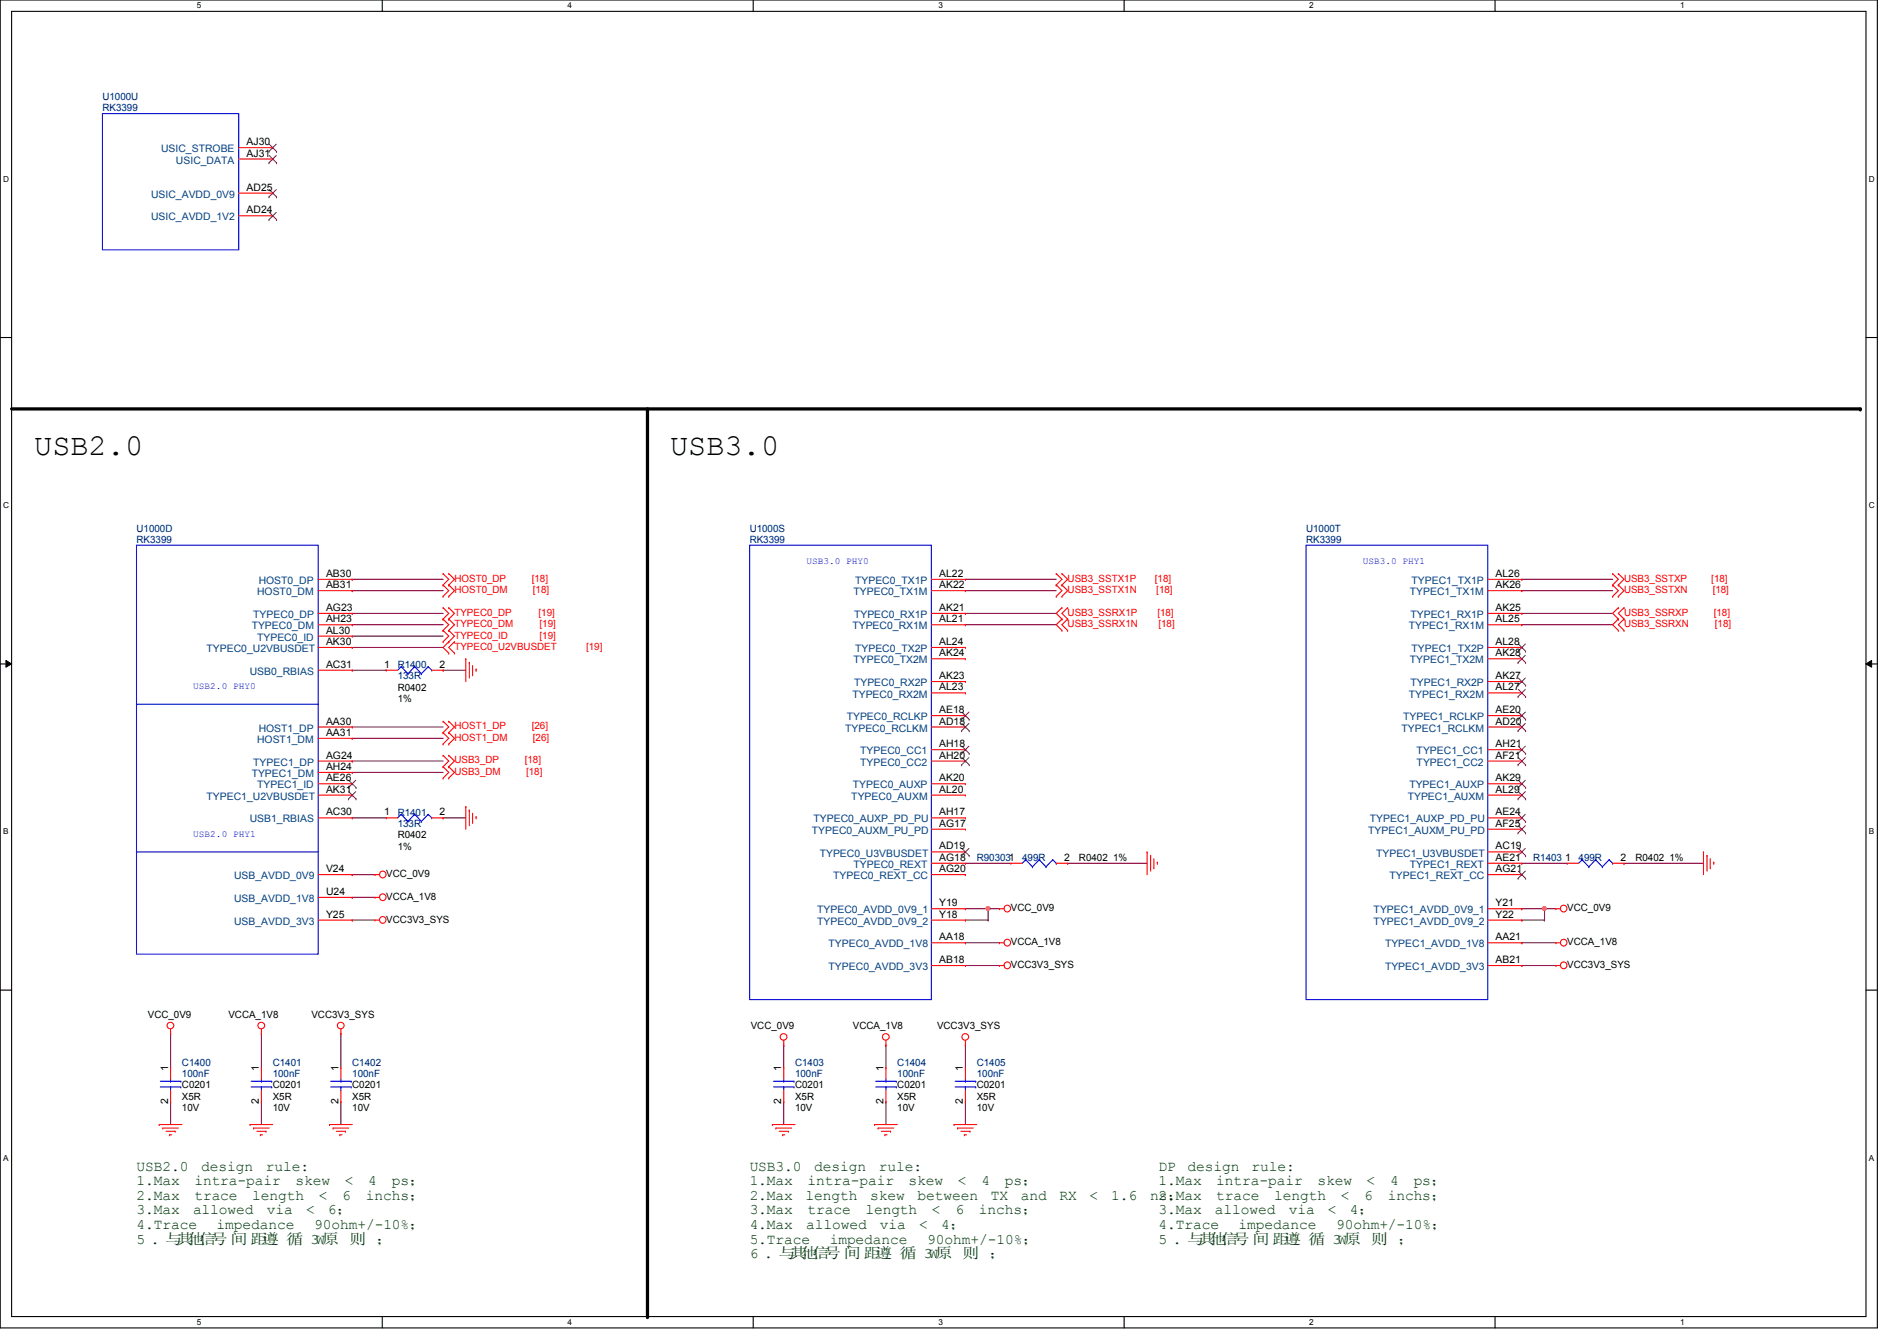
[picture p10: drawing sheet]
<svg xmlns="http://www.w3.org/2000/svg" width="297mm" height="210mm" viewBox="0 0 297 210" stroke-linecap="round" stroke-linejoin="round" font-family="sans-serif">
<path d="M0 0h294v207.9h-294zM1.8 1.8h290.4v204.3h-290.4z" fill="none" stroke="#000" stroke-width=".17"/>
<g fill="#fff">
<path d="M30.8 .2h.7v1.4h-.7z"/>
<path d="M30.8 206.2h.7v1.4h-.7z"/>
</g>
<path d="M59.9 0v1.8M59.9 206.1v1.8" fill="none" stroke="#000" stroke-width=".17"/>
<g fill="#fff">
<path d="M88.9 .2h.6v1.4h-.6z"/>
<path d="M88.9 206.2h.6v1.4h-.6z"/>
</g>
<path d="M117.9 0v1.8M117.9 206.1v1.8" fill="none" stroke="#000" stroke-width=".17"/>
<g fill="#fff">
<path d="M146.9 .2h.7v1.4h-.7z"/>
<path d="M146.9 206.2h.7v1.4h-.7z"/>
</g>
<path d="M176 0v1.8M176 206.1v1.8" fill="none" stroke="#000" stroke-width=".17"/>
<g fill="#fff">
<path d="M205 .2h.7v1.4h-.7z"/>
<path d="M205 206.2h.7v1.4h-.7z"/>
</g>
<path d="M234.1 0v1.8M234.1 206.1v1.8" fill="none" stroke="#000" stroke-width=".17"/>
<g fill="#fff">
<path d="M263.1 .2h.7v1.4h-.7z"/>
<path d="M263.1 206.2h.7v1.4h-.7z"/>
<path d="M.5 27.3h.9v1.4h-.9z"/>
<path d="M292.6 27.3h.9v1.4h-.9z"/>
<path d="M.5 78.4h.9v1.4h-.9z"/>
<path d="M292.6 78.4h.9v1.4h-.9z"/>
</g>
<path d="M0 52.8h1.8M292.2 52.8h1.8" fill="none" stroke="#000" stroke-width=".17"/>
<g fill="#fff">
<path d="M.5 129.5h.8v1.4h-.8z"/>
<path d="M292.6 129.5h.9v1.4h-.9z"/>
</g>
<path d="M0 103.9h1.8M292.2 103.9h1.8" fill="none" stroke="#000" stroke-width=".17"/>
<path d="M.9 103.4l.9 .5-.9 .5zM292.2 103.9l.9-.5v1z" fill="#000"/>
<path d="M.9 103.4l.9 .5-.9 .5zM292.2 103.9l.9-.5v1z" fill="none" stroke="#000" stroke-width=".16"/>
<g fill="#fff">
<path d="M.5 180.5h.8v1.4h-.8z"/>
<path d="M292.6 180.5h.9v1.4h-.9z"/>
</g>
<path d="M0 155h1.8M292.2 155h1.8" fill="none" stroke="#000" stroke-width=".17"/>
<path d="M1.8 64h289.5M101.4 64v142.1" fill="none" stroke="#000" stroke-width=".51"/>
<g fill="#000">
<circle cx="291.3" cy="64" r=".25"/>
<circle cx="101.4" cy="206.1" r=".25"/>
</g>
<g fill="none" stroke="#800040" stroke-width=".17">
<path d="M55.2 90.7h.1M55.2 92.5h.1M55.2 97.8h.1M55.2 96h.1M55.2 99.6h.1M55.2 90.7h14.2M55.2 92.5h14.2M55.2 97.8h14.2M55.2 96h14.2M55.2 99.6h14.2M55.2 104.9h.1M55.2 101.3h.1"/>
<path d="M55.2 104.9h5.3M55.2 101.3h14.2M69.4 104.9h.1M69.4 104.9h3.5M55.2 136.9h.1M55.2 136.9h3.5M55.2 140.5h.1M55.2 144h.1M55.2 140.5h3.5M55.2 144h3.5M151.2 151.1h.1M151.2 147.6h.1"/>
<path d="M151.2 142.2h.1M151.2 151.1h5.3M151.2 147.6h5.3M151.2 142.2h3.5M26.7 161.8h.1M26.7 172.5h.1M26.7 161.8v5.3M26.7 172.5v3.5M40.9 161.8h.1M40.9 172.5h.1M40.9 161.8v5.3M40.9 172.5v3.5"/>
<path d="M53.4 172.5h.1M53.4 161.8h.1M53.4 161.8v5.3M53.4 172.5v3.5"/>
</g>
<circle cx="154.7" cy="142.2" r=".32" fill="#f0f"/>
<circle cx="154.7" cy="142.2" r=".32" fill="none" stroke="#f0f" stroke-width=".17"/>
<g fill="none" stroke="#800040" stroke-width=".17">
<path d="M238.3 97.8h.1M238.3 96h.1M238.3 90.7h.1M238.3 92.5h.1M238.3 97.8h14.2M238.3 96h14.2M238.3 90.7h14.2M238.3 92.5h14.2M55.2 113.8h.1M55.2 115.6h.1M55.2 119.1h.1M55.2 113.8h14.2"/>
<path d="M55.2 115.6h14.2M55.2 119.1h14.2M55.2 128h.1M55.2 120.9h.1M55.2 128h5.3M55.2 120.9h14.2M69.4 128h.1M69.4 128h3.5M151.2 144h.1M151.2 144h3.5M154.7 144h.1M154.7 142.2h.1"/>
<path d="M154.7 142.2v1.8M154.7 142.2h1.8M238.3 151.1h.1M238.3 147.6h.1M238.3 142.2h.1M238.3 142.2h3.5M238.3 151.1h5.3M238.3 147.6h5.3M122.7 163.6h.1M122.7 172.5h.1M122.7 163.6v3.5M122.7 172.5v3.5"/>
<path d="M138.7 163.6h.1M138.7 172.5h.1M138.7 163.6v3.5M138.7 172.5v3.5M151.2 172.5h.1M151.2 163.6h.1M151.2 163.6v3.5M151.2 172.5v3.5"/>
</g>
<circle cx="241.8" cy="142.2" r=".32" fill="#f0f"/>
<circle cx="241.8" cy="142.2" r=".32" fill="none" stroke="#f0f" stroke-width=".17"/>
<g fill="none" stroke="#800040" stroke-width=".17">
<path d="M151.2 97.8h.1M151.2 96h.1M151.2 90.7h.1M151.2 92.5h.1M151.2 97.8h14.2M151.2 96h14.2M151.2 90.7h14.2M151.2 92.5h14.2M151.2 135.1h.1M151.2 135.1h7.1M167.2 135.1h.1M167.2 135.1h12.4"/>
<path d="M238.3 135.1h.1M238.3 135.1h7.1M254.3 135.1h.1M254.3 135.1h12.4M238.3 144h.1M238.3 144h3.5M241.8 144h.1M241.8 142.2h.1M241.8 142.2v1.8M241.8 142.2h1.8"/>
</g>
<g fill="none" stroke="#f00" stroke-width=".17">
<path d="M37.4 23.1h5.3M37.4 24.9h5.3M37.4 30.2h5.3M37.4 33.8h5.3M42.7 23.1h.1M42.7 24.9h.1M42.7 30.2h.1M42.7 33.8h.1M49.8 90.7h5.4M49.8 92.5h5.4M49.8 96h5.4M49.8 97.8h5.4"/>
<path d="M49.8 99.6h5.4M55.2 90.7h.1M55.2 92.5h.1M55.2 96h.1M55.2 97.8h.1M55.2 99.6h.1M69.4 93.3h.1M69.4 91.6h.1M69.4 89.8h.1M69.4 98.7h.1M69.4 96.9h.1M69.4 95.1h.1"/>
<path d="M69.4 91.6l.9 .9-.9 .8M69.4 89.8l.9 .9-.9 .9M69.4 96.9l.9 .9-.9 .9M69.4 95.1l.9 .9-.9 .9M69.4 98.7l.9 .9-.9 .9M70.3 93.3h.1M70.3 91.6h.1M70.3 89.8h.1M70.3 98.7h.1M70.3 96.9h.1M70.3 95.1h.1M70.3 91.6l.9 .9-.9 .8"/>
<path d="M70.3 89.8l.9 .9-.9 .9M70.3 96.9l.9 .9-.9 .9M70.3 95.1l.9 .9-.9 .9M70.3 98.7l.9 .9-1.8 1.7 .9 .9M145.8 90.7h5.4M145.8 92.5h5.4M145.8 96h5.4M145.8 97.8h5.4M151.2 90.7h.1M151.2 92.5h.1M151.2 96h.1M151.2 97.8h.1"/>
<path d="M165.4 93.3h.1M165.4 91.6h.1M165.4 89.8h.1M165.4 91.6l.9 .9-.9 .8M165.4 89.8l.9 .9-.9 .9M166.3 93.3h.1M166.3 91.6h.1M166.3 89.8h.1M166.3 95.1h.1M166.3 96.9h.1M166.3 98.7h.1M166.3 91.6l.9 .9-.9 .8"/>
<path d="M166.3 89.8l.9 .9-.9 .9M166.3 95.1l-.9 .9 .9 .9M166.3 96.9l-.9 .9 .9 .9M167.2 96.9h.1M167.2 95.1h.1M167.2 98.7h.1M167.2 95.1l-.9 .9 .9 .9M167.2 96.9l-.9 .9 .9 .9M233 90.7h5.3M233 92.5h5.3M233 96h5.3M233 97.8h5.3"/>
<path d="M238.3 90.7h.1M238.3 92.5h.1M238.3 96h.1M238.3 97.8h.1M252.5 93.3h.1M252.5 91.6h.1M252.5 89.8h.1M252.5 91.6l.9 .9-.9 .8M252.5 89.8l.9 .9-.9 .9M253.4 93.3h.1M253.4 91.6h.1M253.4 89.8h.1"/>
<path d="M253.4 95.1h.1M253.4 96.9h.1M253.4 98.7h.1M253.4 91.6l.9 .9-.9 .8M253.4 89.8l.9 .9-.9 .9M253.4 95.1l-.9 .9 .9 .9M253.4 96.9l-.9 .9 .9 .9M254.3 96.9h.1M254.3 95.1h.1M254.3 98.7h.1M254.3 95.1l-.9 .9 .9 .9M254.3 96.9l-.9 .9 .9 .9"/>
<path d="M49.8 101.3h5.4M49.8 104.9h5.4M49.8 113.8h5.4M49.8 115.6h5.4M49.8 119.1h5.4M55.2 101.3h.1M55.2 104.9h.1M55.2 113.8h.1M55.2 115.6h.1M55.2 119.1h.1M60.5 104.9h.1M60.5 104.9h1.8"/>
<path d="M67.6 104.9h1.8M69.4 116.5h.1M69.4 114.7h.1M69.4 112.9h.1M69.4 118.2h.1M69.4 100.5h.1M69.4 104.9h.1M69.4 114.7l.9 .9-.9 .9M69.4 112.9l.9 .9-.9 .9M69.4 118.2l.9 .9-.9 .9M70.3 100.5h.1M70.3 102.2h.1"/>
<path d="M70.3 116.5h.1M70.3 114.7h.1M70.3 112.9h.1M70.3 118.2h.1M70.3 114.7l.9 .9-.9 .9M70.3 112.9l.9 .9-.9 .9M70.3 118.2l.9 .9-.9 .9M71.2 102.2h.1M71.2 100.5h.1M71.2 100.5l-.9 .8 .9 .9M72.9 103.1h.1M72.9 103.1v3.6"/>
<path d="M73.5 103.7h.1M73.5 103.7v2.4M74 105.6h.1M74 104.2v1.4M74.5 104.7h.1M74.5 104.7v.4M145.8 101.3h5.4M145.8 113.8h5.4M145.8 119.1h5.4M145.8 103.1h5.4M145.8 106.7h5.4M145.8 108.5h5.4"/>
<path d="M145.8 112h5.4M145.8 117.3h5.4M151.2 101.3h.1M151.2 103.1h.1M151.2 106.7h.1M151.2 108.5h.1M151.2 112h.1M151.2 113.8h.1M151.2 117.3h.1M151.2 119.1h.1M233 101.3h5.3M233 113.8h5.3"/>
<path d="M233 119.1h5.3M233 103.1h5.3M233 106.7h5.3M233 108.5h5.3M233 112h5.3M233 117.3h5.3M238.3 101.3h.1M238.3 103.1h.1M238.3 106.7h.1M238.3 108.5h.1M238.3 112h.1M238.3 113.8h.1"/>
<path d="M238.3 117.3h.1M238.3 119.1h.1M49.8 136.9h5.4M49.8 120.9h5.4M49.8 122.7h5.4M49.8 124.5h5.4M49.8 128h5.4M55.2 120.9h.1M55.2 122.7h.1M55.2 124.5h.1M55.2 128h.1M55.2 136.9h.1"/>
<path d="M58.7 136.9h.1M58.7 136.9h.7M60.5 128h.1M60.5 128h1.8M67.6 128h1.8M69.4 121.8h.1M69.4 120h.1M69.4 128h.1M69.4 120l.9 .9-.9 .9M70.3 121.8h.1M70.3 120h.1M70.3 120l.9 .9-.9 .9"/>
<path d="M72.9 126.2h.1M72.9 126.2v3.6M73.5 126.8h.1M73.5 126.8v2.4M74 128.7h.1M74 127.3v1.4M74.5 127.8h.1M74.5 127.8v.4M145.8 136.9h5.4M145.8 122.7h5.4M145.8 124.5h5.4M145.8 128h5.4"/>
<path d="M145.8 129.8h5.4M145.8 135.1h5.4M145.8 133.3h5.4M151.2 122.7h.1M151.2 124.5h.1M151.2 128h.1M151.2 129.8h.1M151.2 135.1h.1M151.2 136.9h.1M151.2 133.3h.1M158.3 135.1h.1M158.3 135.1h1.8"/>
<path d="M165.4 135.1h1.8M167.2 135.1h.1M179.6 133.3h.1M179.6 133.3v3.6M180.2 133.9h.1M180.2 133.9v2.5M180.7 135.8h.1M180.7 134.4v1.4M181.2 135h.1M181.2 135v.3M233 136.9h5.3M233 122.7h5.3"/>
<path d="M233 124.5h5.3M233 128h5.3M233 129.8h5.3M233 135.1h5.3M233 133.3h5.3M238.3 122.7h.1M238.3 124.5h.1M238.3 128h.1M238.3 129.8h.1M238.3 135.1h.1M238.3 136.9h.1M238.3 133.3h.1"/>
<path d="M245.4 135.1h.1M245.4 135.1h1.8M252.5 135.1h1.8M254.3 135.1h.1M266.7 133.3h.1M266.7 133.3v3.6M267.3 133.9h.1M267.3 133.9v2.5M267.8 135.8h.1M267.8 134.4v1.4M268.3 135h.1M268.3 135v.3"/>
<path d="M49.8 144h5.4M49.8 140.5h5.4M55.2 140.5h.1M55.2 144h.1M58.7 144h.1M58.7 140.5h.1M58.7 144h.7M58.7 140.5h.7M145.8 144h5.4M145.8 151.1h5.4M145.8 142.2h5.4M145.8 147.6h5.4"/>
<path d="M151.2 142.2h.1M151.2 144h.1M151.2 147.6h.1M151.2 151.1h.1M156.5 151.1h.1M156.5 142.2h.1M156.5 147.6h.1M156.5 151.1h.7M156.5 142.2h.7M156.5 147.6h.7M233 144h5.3M233 151.1h5.3"/>
<path d="M233 142.2h5.3M233 147.6h5.3M238.3 142.2h.1M238.3 144h.1M238.3 147.6h.1M238.3 151.1h.1M243.6 151.1h.1M243.6 142.2h.1M243.6 147.6h.1M243.6 151.1h.7M243.6 142.2h.7M243.6 147.6h.7"/>
<path d="M24.9 176h.1M24.9 176h3.6M25.5 176.6h.1M25.5 176.6h2.4M26 177.1h1.4M26.5 177.6h.1M26.5 177.6h.4M26.7 161.8h.1M26.7 167.1h.1M26.7 172.5h.1M26.7 161.1v.7M26.7 167.1v1.8"/>
<path d="M26.7 170.7v1.8M27.4 177.1h.1M39.2 176h.1M39.2 176h3.5M39.7 176.6h.1M39.7 176.6h2.5M40.2 177.1h1.5M40.8 177.6h.1M40.8 177.6h.3M40.9 161.8h.1M40.9 167.1h.1M40.9 172.5h.1"/>
<path d="M40.9 161.1v.7M40.9 167.1v1.8M40.9 170.7v1.8M41.7 177.1h.1M51.6 176h.1M51.6 176h3.6M52.2 176.6h.1M52.2 176.6h2.4M52.7 177.1h1.4M53.2 177.6h.1M53.2 177.6h.3M53.4 161.8h.1"/>
<path d="M53.4 167.1h.1M53.4 172.5h.1M53.4 161.1v.7M53.4 167.1v1.8M53.4 170.7v1.8M54.1 177.1h.1M120.9 176h.1M120.9 176h3.6M121.5 176.6h.1M121.5 176.6h2.4M122 177.1h1.4M122.6 177.6h.1"/>
<path d="M122.6 177.6h.3M122.7 163.6h.1M122.7 167.1h.1M122.7 172.5h.1M122.7 162.9v.7M122.7 167.1v1.8M122.7 170.7v1.8M123.4 177.1h.1M136.9 176h.1M136.9 176h3.6M137.5 176.6h.1M137.5 176.6h2.5"/>
<path d="M138 177.1h1.4M138.6 177.6h.1M138.6 177.6h.3M138.7 163.6h.1M138.7 167.1h.1M138.7 172.5h.1M138.7 162.9v.7M138.7 167.1v1.8M138.7 170.7v1.8M139.4 177.1h.1M149.4 176h.1M149.4 176h3.5"/>
<path d="M149.9 176.6h.1M149.9 176.6h2.5M150.4 177.1h1.5M151 177.6h.1M151 177.6h.3M151.2 163.6h.1M151.2 167.1h.1M151.2 172.5h.1M151.2 162.9v.7M151.2 167.1v1.8M151.2 170.7v1.8M151.9 177.1h.1"/>
<circle cx="59.9" cy="136.9" r=".52"/>
<circle cx="59.9" cy="144" r=".52"/>
<circle cx="59.9" cy="140.4" r=".52"/>
<circle cx="157.7" cy="151.1" r=".52"/>
<circle cx="157.7" cy="147.5" r=".52"/>
<circle cx="157.7" cy="142.2" r=".52"/>
<circle cx="244.8" cy="151.1" r=".52"/>
<circle cx="244.8" cy="147.5" r=".52"/>
<circle cx="244.8" cy="142.2" r=".52"/>
<circle cx="26.7" cy="160.5" r=".52"/>
<circle cx="40.9" cy="160.5" r=".52"/>
<circle cx="53.4" cy="160.5" r=".52"/>
<circle cx="122.7" cy="162.3" r=".52"/>
<circle cx="138.7" cy="162.3" r=".52"/>
<circle cx="151.2" cy="162.3" r=".52"/>
</g>
<g fill="none" stroke="#00f" stroke-width=".17">
<path d="M16 17.8h21.4v21.3h-21.4zM21.4 85.3h28.4v64.1h-28.4zM117.4 85.3h28.4v71.2h-28.4zM204.5 85.3h28.5v71.2h-28.5zM21.4 110.2h.1M21.4 110.2h28.4M62.8 104.4h.1M62.8 104.4l-.5 .5M62.8 104.4l1.1 1.1M63.9 105.5h.1M64.9 104.4h.1M64.9 104.4l-1 1.1"/>
<path d="M64.9 104.4l1.1 1.1M66 105.5h.1M67.1 104.4h.1M67.1 104.4l-1.1 1.1M67.1 104.4l.5 .5M67.6 104.9h.1M21.4 133.3h.1M21.4 133.3h28.4M62.8 127.5h.1M62.8 127.5l-.5 .5M62.8 127.5l1.1 1.1M63.9 128.6h.1"/>
<path d="M64.9 127.5h.1M64.9 127.5l-1 1.1M64.9 127.5l1.1 1.1M66 128.6h.1M67.1 127.5h.1M67.1 127.5l-1.1 1.1M67.1 127.5l.5 .5M67.6 128h.1M160.6 134.6h.1M160.6 134.6l-.5 .5M160.6 134.6l1.1 1.1M161.7 135.7h.1"/>
<path d="M162.7 134.6h.1M162.7 134.6l-1 1.1M162.7 134.6l1.1 1.1M163.8 135.7h.1M164.8 134.6h.1M164.8 134.6l-1 1.1M164.8 134.6l.6 .5M165.4 135.1h.1M247.7 134.6h.1M247.7 134.6l-.5 .5M247.7 134.6l1.1 1.1M248.8 135.7h.1"/>
<path d="M249.8 134.6h.1M249.8 134.6l-1 1.1M249.8 134.6l1.1 1.1M250.9 135.7h.1M252 134.6h.1M252 134.6l-1.1 1.1M252 134.6l.5 .5M252.5 135.1h.1M25.1 170.1h3.2M25.1 169.2h3.2M26.7 169.2h.1M26.7 170.1h.1"/>
<path d="M26.7 168.9v.3M26.7 170.1v.6M28.3 170.1h.1M28.3 169.2h.1M39.3 170.1h3.2M39.3 169.2h3.2M40.9 169.2h.1M40.9 170.1h.1M40.9 168.9v.3M40.9 170.1v.6M42.5 170.1h.1M42.5 169.2h.1"/>
<path d="M51.8 170.1h3.2M51.8 169.2h3.2M53.4 169.2h.1M53.4 170.1h.1M53.4 168.9v.3M53.4 170.1v.6M55 170.1h.1M55 169.2h.1M121.1 170.1h3.2M121.1 169.2h3.2M122.7 169.2h.1M122.7 170.1h.1"/>
<path d="M122.7 168.9v.3M122.7 170.1v.6M124.3 170.1h.1M124.3 169.2h.1M137.1 170.1h3.2M137.1 169.2h3.2M138.7 169.2h.1M138.7 170.1h.1M138.7 168.9v.3M138.7 170.1v.6M140.3 170.1h.1M140.3 169.2h.1"/>
<path d="M149.6 170.1h3.2M149.6 169.2h3.2M151.2 169.2h.1M151.2 170.1h.1M151.2 168.9v.3M151.2 170.1v.6M152.8 170.1h.1M152.8 169.2h.1"/>
</g>
<g fill="none" stroke="#804000" stroke-width=".16">
<path d="M42.1 23.7h.1M42.1 25.5h.1M42.1 30.8h.1M42.1 34.4h.1M42.2 22.6l1.1 1.1M42.2 24.3l1.1 1.2M42.2 29.7l1.1 1.1M42.2 33.2l1.1 1.2M43.3 22.6l-1.2 1.1M43.3 24.3l-1.2 1.2M43.3 29.7l-1.2 1.1M43.3 33.2l-1.2 1.2"/>
<path d="M43.3 23.7h.1M43.3 25.5h.1M43.3 30.8h.1M43.3 34.4h.1M150.6 112.6h.1M150.6 114.4h.1M150.6 117.9h.1M150.6 119.7h.1M150.6 111.5l1.2 1.1M150.6 113.2l1.2 1.2M150.6 116.8l1.2 1.1M150.6 118.6l1.2 1.1"/>
<path d="M151.7 111.5l-1.1 1.1M151.7 113.2l-1.1 1.2M151.7 116.8l-1.1 1.1M151.7 118.6l-1.1 1.1M151.8 112.6h.1M151.8 114.4h.1M151.8 117.9h.1M151.8 119.7h.1M237.7 101.9h.1M237.7 103.7h.1M237.7 107.3h.1M237.7 109.1h.1"/>
<path d="M237.7 112.6h.1M237.7 114.4h.1M237.7 117.9h.1M237.7 119.7h.1M237.7 100.8l1.2 1.1M237.7 102.6l1.2 1.1M237.7 106.1l1.2 1.2M237.7 107.9l1.2 1.2M237.7 111.5l1.2 1.1M237.7 113.2l1.2 1.2M237.7 116.8l1.2 1.1M237.7 118.6l1.2 1.1"/>
<path d="M238.8 100.8l-1.1 1.1M238.8 102.6l-1.1 1.1M238.8 106.1l-1.1 1.2M238.8 107.9l-1.1 1.2M238.8 111.5l-1.1 1.1M238.8 113.2l-1.1 1.2M238.8 116.8l-1.1 1.1M238.8 118.6l-1.1 1.1M238.9 101.9h.1M238.9 103.7h.1M238.9 107.3h.1M238.9 109.1h.1"/>
<path d="M238.9 112.6h.1M238.9 114.4h.1M238.9 117.9h.1M238.9 119.7h.1M54.6 123.3h.1M54.6 125.1h.1M54.6 122.1l1.1 1.2M54.6 123.9l1.1 1.2M55.7 122.1l-1.1 1.2M55.7 123.9l-1.1 1.2M55.7 123.3h.1M55.7 125.1h.1"/>
<path d="M150.6 133.9h.1M150.6 132.8l1.2 1.1M151.7 132.8l-1.1 1.1M151.8 133.9h.1M237.7 123.3h.1M237.7 125.1h.1M237.7 128.6h.1M237.7 130.4h.1M237.7 137.5h.1M237.7 133.9h.1M237.7 122.1l1.2 1.2M237.7 123.9l1.2 1.2"/>
<path d="M237.7 127.5l1.2 1.1M237.7 129.2l1.2 1.2M237.7 136.4l1.2 1.1M237.7 132.8l1.2 1.1M238.8 122.1l-1.1 1.2M238.8 123.9l-1.1 1.2M238.8 127.5l-1.1 1.1M238.8 129.2l-1.1 1.2M238.8 136.4l-1.1 1.1M238.8 132.8l-1.1 1.1M238.9 123.3h.1M238.9 125.1h.1"/>
<path d="M238.9 128.6h.1M238.9 130.4h.1M238.9 137.5h.1M238.9 133.9h.1"/>
</g>
<circle cx="154.7" cy="142.2" r=".32" fill="#f0f"/>
<circle cx="154.7" cy="142.2" r=".32" fill="none" stroke="#f0f" stroke-width=".17"/>
<circle cx="241.8" cy="142.2" r=".32" fill="#f0f"/>
<circle cx="241.8" cy="142.2" r=".32" fill="none" stroke="#f0f" stroke-width=".17"/>
<g font-size="4.7">
<text x="5.4" y="71.3">USB2.0</text>
<text x="104.9" y="71.3">USB3.0</text>
</g>
<g font-size="2.3" fill="#004000">
<text x="21.4" y="183.2">USB2.0</text>
<text x="21.4" y="185.5">1.Max</text>
<text x="30.4" y="185.5">intra-pair</text>
<text x="31.5" y="183.2">design</text>
<text x="41.6" y="183.2">rule:</text>
<text x="46.3" y="185.5">skew</text>
<text x="54" y="185.5">&lt;</text>
<text x="57.7" y="185.5">4</text>
<text x="61.3" y="185.5">ps；</text>
<text x="117.4" y="183.2">USB3.0</text>
<text x="117.4" y="185.5">1.Max</text>
<text x="126.4" y="185.5">intra-pair</text>
<text x="127.5" y="183.2">design</text>
<text x="137.6" y="183.2">rule:</text>
<text x="142.3" y="185.5">skew</text>
<text x="150" y="185.5">&lt;</text>
<text x="153.7" y="185.5">4</text>
<text x="157.3" y="185.5">ps；</text>
<text x="181.4" y="183.2">DP</text>
<text x="181.4" y="185.5">1.Max</text>
<text x="186" y="183.2">design</text>
<text x="190.5" y="185.5">intra-pair</text>
<text x="196" y="183.2">rule:</text>
<text x="206.3" y="185.5">skew</text>
<text x="214" y="185.5">&lt;</text>
<text x="217.7" y="185.5">4</text>
<text x="221.4" y="185.5">ps；</text>
<text x="21.4" y="187.8">2.Max</text>
<text x="21.4" y="190.1">3.Max</text>
<text x="30.2" y="190.1">allowed</text>
<text x="30.4" y="187.8">trace</text>
<text x="39.5" y="187.8">length</text>
<text x="41.8" y="190.1">via</text>
<text x="47.9" y="190.1">&lt;</text>
<text x="49.9" y="187.8">&lt;</text>
<text x="51.3" y="190.1">6；</text>
<text x="53.6" y="187.8">6</text>
<text x="57.3" y="187.8">inchs；</text>
<text x="117.4" y="187.8">2.Max</text>
<text x="117.4" y="190.1">3.Max</text>
<text x="126.2" y="187.8">length</text>
<text x="126.4" y="190.1">trace</text>
<text x="135.5" y="190.1">length</text>
<text x="136.3" y="187.8">skew</text>
<text x="143.7" y="187.8">between</text>
<text x="145.9" y="190.1">&lt;</text>
<text x="149.6" y="190.1">6</text>
<text x="153.3" y="190.1">inchs；</text>
<text x="155.1" y="187.8">TX</text>
<text x="159.8" y="187.8">and</text>
<text x="165.9" y="187.8">RX</text>
<text x="170.6" y="187.8">&lt;</text>
<text x="174" y="187.8">1.6</text>
<text x="180.1" y="187.8">ns；</text>
<text x="181.4" y="187.8">2.Max</text>
<text x="181.4" y="190.1">3.Max</text>
<text x="190.2" y="190.1">allowed</text>
<text x="190.5" y="187.8">trace</text>
<text x="199.5" y="187.8">length</text>
<text x="201.8" y="190.1">via</text>
<text x="207.9" y="190.1">&lt;</text>
<text x="209.9" y="187.8">&lt;</text>
<text x="211.4" y="190.1">4；</text>
<text x="213.6" y="187.8">6</text>
<text x="217.3" y="187.8">inchs；</text>
<text x="21.4" y="192.4">4.Trace</text>
<text x="21.4" y="194.6">5 . 与与与与与 关 与与 与 3W原 原 ；</text>
<text x="33.9" y="192.4">impedance</text>
<text x="49.2" y="192.4">90ohm+/-10%；</text>
<text x="117.4" y="192.4">4.Max</text>
<text x="117.4" y="194.6">5.Trace</text>
<text x="117.4" y="196.9">6 . 与与与与与 关 与与 与 3W原 原 ；</text>
<text x="126.2" y="192.4">allowed</text>
<text x="129.9" y="194.6">impedance</text>
<text x="137.8" y="192.4">via</text>
<text x="143.9" y="192.4">&lt;</text>
<text x="145.2" y="194.6">90ohm+/-10%；</text>
<text x="147.4" y="192.4">4；</text>
<text x="181.4" y="192.4">4.Trace</text>
<text x="181.4" y="194.6">5 . 与与与与与 关 与与 与 3W原 原 ；</text>
<text x="193.9" y="192.4">impedance</text>
<text x="209.2" y="192.4">90ohm+/-10%；</text>
</g>
<g font-size="1.6" fill="#000080">
<text x="16" y="15.7">U1000U</text>
<text x="16" y="17.4">RK3399</text>
<text x="21.4" y="83.2">U1000D</text>
<text x="117.4" y="83.2">U1000S</text>
<text x="204.5" y="83.2">U1000T</text>
<text x="21.4" y="85">RK3399</text>
<text x="117.4" y="85">RK3399</text>
<text x="204.5" y="85">RK3399</text>
<text x="62.3" y="104.6">R1400</text>
<text x="62.3" y="106.3">133R</text>
<text x="62.3" y="127.7">R1401</text>
<text x="62.3" y="129.5">133R</text>
<text x="152.9" y="134.8">R903031</text>
<text x="160.1" y="134.8">499R</text>
<text x="240.1" y="134.8">R1403</text>
<text x="247.2" y="134.8">499R</text>
<text x="28.5" y="166.8">C1400</text>
<text x="42.7" y="166.8">C1401</text>
<text x="55.2" y="166.8">C1402</text>
<text x="124.5" y="166.8">C1403</text>
<text x="140.5" y="166.8">C1404</text>
<text x="152.9" y="166.8">C1405</text>
<text x="28.5" y="168.6">100nF</text>
<text x="42.7" y="168.6">100nF</text>
<text x="55.2" y="168.6">100nF</text>
<text x="124.5" y="168.6">100nF</text>
<text x="140.5" y="168.6">100nF</text>
<text x="152.9" y="168.6">100nF</text>
</g>
<g font-size="1.6" fill="#004080">
<text x="25.2" y="23.8">USIC_STROBE</text>
<text x="27.6" y="25.6">USIC_DATA</text>
<text x="23.7" y="30.9">USIC_AVDD_0V9</text>
<text x="23.7" y="34.5">USIC_AVDD_1V2</text>
<text x="40.3" y="93.2">HOST0_DM</text>
<text x="40.5" y="91.4">HOST0_DP</text>
<text x="133.6" y="93.2">TYPEC0_TX1M</text>
<text x="133.9" y="91.4">TYPEC0_TX1P</text>
<text x="220.8" y="93.2">TYPEC1_TX1M</text>
<text x="221" y="91.4">TYPEC1_TX1P</text>
<text x="39.4" y="98.5">TYPEC0_DM</text>
<text x="39.7" y="96.7">TYPEC0_DP</text>
<text x="40.3" y="100.3">TYPEC0_ID</text>
<text x="133.5" y="98.5">TYPEC0_RX1M</text>
<text x="133.7" y="96.7">TYPEC0_RX1P</text>
<text x="220.6" y="98.5">TYPEC1_RX1M</text>
<text x="220.8" y="96.7">TYPEC1_RX1P</text>
<text x="32.3" y="102.1">TYPEC0_U2VBUSDET</text>
<text x="39.1" y="105.6">USB0_RBIAS</text>
<text x="133.6" y="103.8">TYPEC0_TX2M</text>
<text x="133.7" y="107.4">TYPEC0_RX2P</text>
<text x="133.9" y="102.1">TYPEC0_TX2P</text>
<text x="220.8" y="103.8">TYPEC1_TX2M</text>
<text x="220.8" y="107.4">TYPEC1_RX2P</text>
<text x="221" y="102.1">TYPEC1_TX2P</text>
<text x="132.6" y="112.7">TYPEC0_RCLKP</text>
<text x="133.5" y="109.2">TYPEC0_RX2M</text>
<text x="219.7" y="112.7">TYPEC1_RCLKP</text>
<text x="220.6" y="109.2">TYPEC1_RX2M</text>
<text x="39.7" y="119.8">TYPEC1_DP</text>
<text x="40.3" y="116.3">HOST1_DM</text>
<text x="40.5" y="114.5">HOST1_DP</text>
<text x="132.3" y="114.5">TYPEC0_RCLKM</text>
<text x="134.7" y="118.1">TYPEC0_CC1</text>
<text x="134.7" y="119.8">TYPEC0_CC2</text>
<text x="219.5" y="114.5">TYPEC1_RCLKM</text>
<text x="221.8" y="118.1">TYPEC1_CC1</text>
<text x="221.8" y="119.8">TYPEC1_CC2</text>
<text x="32.3" y="125.2">TYPEC1_U2VBUSDET</text>
<text x="39.4" y="121.6">TYPEC1_DM</text>
<text x="40.3" y="123.4">TYPEC1_ID</text>
<text x="133.3" y="125.2">TYPEC0_AUXM</text>
<text x="133.6" y="123.4">TYPEC0_AUXP</text>
<text x="220.4" y="125.2">TYPEC1_AUXM</text>
<text x="220.7" y="123.4">TYPEC1_AUXP</text>
<text x="39.1" y="128.7">USB1_RBIAS</text>
<text x="127.1" y="130.5">TYPEC0_AUXM_PU_PD</text>
<text x="127.4" y="128.7">TYPEC0_AUXP_PD_PU</text>
<text x="214.2" y="130.5">TYPEC1_AUXM_PU_PD</text>
<text x="214.5" y="128.7">TYPEC1_AUXP_PD_PU</text>
<text x="36.7" y="137.6">USB_AVDD_0V9</text>
<text x="128.4" y="134.1">TYPEC0_U3VBUSDET</text>
<text x="130.5" y="137.6">TYPEC0_REXT_CC</text>
<text x="133.6" y="135.8">TYPEC0_REXT</text>
<text x="215.5" y="134.1">TYPEC1_U3VBUSDET</text>
<text x="217.6" y="137.6">TYPEC1_REXT_CC</text>
<text x="220.8" y="135.8">TYPEC1_REXT</text>
<text x="36.7" y="141.2">USB_AVDD_1V8</text>
<text x="128" y="143">TYPEC0_AVDD_0V9_1</text>
<text x="215.1" y="143">TYPEC1_AVDD_0V9_1</text>
<text x="36.7" y="144.7">USB_AVDD_3V3</text>
<text x="128" y="144.7">TYPEC0_AVDD_0V9_2</text>
<text x="129.7" y="148.3">TYPEC0_AVDD_1V8</text>
<text x="215.1" y="144.7">TYPEC1_AVDD_0V9_2</text>
<text x="216.9" y="148.3">TYPEC1_AVDD_1V8</text>
<text x="129.7" y="151.8">TYPEC0_AVDD_3V3</text>
<text x="216.9" y="151.8">TYPEC1_AVDD_3V3</text>
</g>
<g font-size="1.6">
<text x="38.6" y="22.7">AJ30</text>
<text x="38.6" y="24.5">AJ31</text>
<text x="38.6" y="29.8">AD25</text>
<text x="38.6" y="33.4">AD24</text>
<text x="51.1" y="90.3">AB30</text>
<text x="51.1" y="92.1">AB31</text>
<text x="51.1" y="95.6">AG23</text>
<text x="147.1" y="90.3">AL22</text>
<text x="147.1" y="92.1">AK22</text>
<text x="147.1" y="95.6">AK21</text>
<text x="234.2" y="90.3">AL26</text>
<text x="234.2" y="92.1">AK26</text>
<text x="234.2" y="95.6">AK25</text>
<text x="51.1" y="97.4">AH23</text>
<text x="51.1" y="99.2">AL30</text>
<text x="51.1" y="101">AK30</text>
<text x="147.1" y="97.4">AL21</text>
<text x="147.1" y="101">AL24</text>
<text x="234.2" y="97.4">AL25</text>
<text x="234.2" y="101">AL28</text>
<text x="51.1" y="104.5">AC31</text>
<text x="60.2" y="104.5">1</text>
<text x="68.8" y="104.5">2</text>
<text x="147.1" y="102.7">AK24</text>
<text x="147.1" y="106.3">AK23</text>
<text x="234.2" y="102.7">AK28</text>
<text x="234.2" y="106.3">AK27</text>
<text x="51.1" y="113.4">AA30</text>
<text x="62.3" y="108.1">R0402</text>
<text x="62.3" y="109.9">1%</text>
<text x="147.1" y="108.1">AL23</text>
<text x="147.1" y="111.6">AE18</text>
<text x="147.1" y="113.4">AD18</text>
<text x="234.2" y="108.1">AL27</text>
<text x="234.2" y="111.6">AE20</text>
<text x="234.2" y="113.4">AD20</text>
<text x="51.1" y="115.2">AA31</text>
<text x="51.1" y="118.7">AG24</text>
<text x="147.1" y="117">AH18</text>
<text x="147.1" y="118.7">AH20</text>
<text x="234.2" y="117">AH21</text>
<text x="234.2" y="118.7">AF21</text>
<text x="51.1" y="120.5">AH24</text>
<text x="51.1" y="122.3">AE26</text>
<text x="51.1" y="124.1">AK31</text>
<text x="147.1" y="122.3">AK20</text>
<text x="147.1" y="124.1">AL20</text>
<text x="234.2" y="122.3">AK29</text>
<text x="234.2" y="124.1">AL29</text>
<text x="51.1" y="127.6">AC30</text>
<text x="60.2" y="127.6">1</text>
<text x="62.3" y="131.2">R0402</text>
<text x="68.8" y="127.6">2</text>
<text x="147.1" y="127.6">AH17</text>
<text x="147.1" y="129.4">AG17</text>
<text x="234.2" y="127.6">AE24</text>
<text x="234.2" y="129.4">AF25</text>
<text x="51.1" y="136.5">V24</text>
<text x="60.5" y="137.3">VCC_0V9</text>
<text x="62.3" y="133">1%</text>
<text x="147.1" y="134.7">AG18</text>
<text x="147.1" y="136.5">AG20</text>
<text x="147.1" y="133">AD19</text>
<text x="166.6" y="134.7">2</text>
<text x="168.9" y="134.8">R0402 1%</text>
<text x="234.2" y="134.7">AE21</text>
<text x="234.2" y="136.5">AG21</text>
<text x="234.2" y="133">AC19</text>
<text x="245.1" y="134.7">1</text>
<text x="253.7" y="134.7">2</text>
<text x="256.1" y="134.8">R0402 1%</text>
<text x="51.1" y="140.1">U24</text>
<text x="51.1" y="143.6">Y25</text>
<text x="60.5" y="140.8">VCCA_1V8</text>
<text x="147.1" y="141.9">Y19</text>
<text x="147.1" y="143.6">Y18</text>
<text x="158.3" y="142.6">VCC_0V9</text>
<text x="234.2" y="141.9">Y21</text>
<text x="234.2" y="143.6">Y22</text>
<text x="245.4" y="142.6">VCC_0V9</text>
<text x="60.5" y="144.4">VCC3V3_SYS</text>
<text x="147.1" y="147.2">AA18</text>
<text x="158.3" y="148">VCCA_1V8</text>
<text x="234.2" y="147.2">AA21</text>
<text x="245.4" y="148">VCCA_1V8</text>
<text x="147.1" y="150.7">AB18</text>
<text x="158.3" y="151.5">VCC3V3_SYS</text>
<text x="234.2" y="150.7">AB21</text>
<text x="245.4" y="151.5">VCC3V3_SYS</text>
<text x="23.2" y="159.3">VCC_0V9</text>
<text x="35.8" y="159.3">VCCA_1V8</text>
<text x="48.8" y="159.3">VCC3V3_SYS</text>
<text x="117.6" y="161.1">VCC_0V9</text>
<text x="133.6" y="161.1">VCCA_1V8</text>
<text x="146.7" y="161.1">VCC3V3_SYS</text>
<text x="26.3" y="167.7" transform="rotate(-90 26.3 167.7)">1</text>
<text x="40.6" y="167.7" transform="rotate(-90 40.6 167.7)">1</text>
<text x="53" y="167.7" transform="rotate(-90 53 167.7)">1</text>
<text x="122.3" y="167.7" transform="rotate(-90 122.3 167.7)">1</text>
<text x="138.3" y="167.7" transform="rotate(-90 138.3 167.7)">1</text>
<text x="150.8" y="167.7" transform="rotate(-90 150.8 167.7)">1</text>
<text x="26.3" y="172.8" transform="rotate(-90 26.3 172.8)">2</text>
<text x="28.5" y="170.3">C0201</text>
<text x="28.5" y="172.1">X5R</text>
<text x="28.5" y="173.9">10V</text>
<text x="40.6" y="172.8" transform="rotate(-90 40.6 172.8)">2</text>
<text x="42.7" y="170.3">C0201</text>
<text x="42.7" y="172.1">X5R</text>
<text x="42.7" y="173.9">10V</text>
<text x="53" y="172.8" transform="rotate(-90 53 172.8)">2</text>
<text x="55.2" y="170.3">C0201</text>
<text x="55.2" y="172.1">X5R</text>
<text x="55.2" y="173.9">10V</text>
<text x="122.3" y="172.8" transform="rotate(-90 122.3 172.8)">2</text>
<text x="124.5" y="170.3">C0201</text>
<text x="124.5" y="172.1">X5R</text>
<text x="124.5" y="173.9">10V</text>
<text x="138.3" y="172.8" transform="rotate(-90 138.3 172.8)">2</text>
<text x="140.5" y="170.3">C0201</text>
<text x="140.5" y="172.1">X5R</text>
<text x="140.5" y="173.9">10V</text>
<text x="150.8" y="172.8" transform="rotate(-90 150.8 172.8)">2</text>
<text x="152.9" y="170.3">C0201</text>
<text x="152.9" y="172.1">X5R</text>
<text x="152.9" y="173.9">10V</text>
</g>
<g font-size="1.6" fill="#f00">
<text x="71.2" y="92.8">HOST0_DM</text>
<text x="71.2" y="91.1">HOST0_DP</text>
<text x="83.3" y="91.1">[18]</text>
<text x="83.4" y="92.8">[18]</text>
<text x="167.2" y="92.8">USB3_SSTX1N</text>
<text x="167.2" y="91.1">USB3_SSTX1P</text>
<text x="180.8" y="91.1">[18]</text>
<text x="181.1" y="92.8">[18]</text>
<text x="254.3" y="92.8">USB3_SSTXN</text>
<text x="254.3" y="91.1">USB3_SSTXP</text>
<text x="268" y="91.1">[18]</text>
<text x="268.2" y="92.8">[18]</text>
<text x="71.2" y="98.2">TYPEC0_DM</text>
<text x="71.2" y="96.4">TYPEC0_DP</text>
<text x="71.2" y="101.7">TYPEC0_U2VBUSDET</text>
<text x="71.2" y="99.9">TYPEC0_ID</text>
<text x="84.3" y="96.4">[19]</text>
<text x="84.5" y="98.2">[19]</text>
<text x="84.5" y="99.9">[19]</text>
<text x="91.8" y="101.7">[19]</text>
<text x="167.2" y="96.4">USB3_SSRX1P</text>
<text x="167.2" y="98.2">USB3_SSRX1N</text>
<text x="181.2" y="96.4">[18]</text>
<text x="181.4" y="98.2">[18]</text>
<text x="254.3" y="96.4">USB3_SSRXP</text>
<text x="254.3" y="98.2">USB3_SSRXN</text>
<text x="268.3" y="96.4">[18]</text>
<text x="268.5" y="98.2">[18]</text>
<text x="71.2" y="116">HOST1_DM</text>
<text x="71.2" y="114.2">HOST1_DP</text>
<text x="71.2" y="119.5">USB3_DP</text>
<text x="82.2" y="119.5">[18]</text>
<text x="83.3" y="114.2">[26]</text>
<text x="83.4" y="116">[26]</text>
<text x="71.2" y="121.3">USB3_DM</text>
<text x="82.4" y="121.3">[18]</text>
</g>
<g font-size="1.5" fill="#00f">
<text x="126.3" y="88.3">USB3.0 PHY0</text>
<text x="213.4" y="88.3">USB3.0 PHY1</text>
<text x="30.3" y="107.9">USB2.0 PHY0</text>
<text x="30.3" y="131">USB2.0 PHY1</text>
</g>
<g font-size="1.3">
<text x="30.8" y="1.3">5</text>
<text x="88.9" y="1.3">4</text>
<text x="146.9" y="1.3">3</text>
<text x="205" y="1.3">2</text>
<text x="263.1" y="1.3">1</text>
<text x=".5" y="28.4">D</text>
<text x="292.6" y="28.4">D</text>
<text x=".5" y="79.5">C</text>
<text x="292.6" y="79.5">C</text>
<text x=".5" y="130.6">B</text>
<text x="292.6" y="130.6">B</text>
<text x=".5" y="181.7">A</text>
<text x="292.6" y="181.7">A</text>
<text x="30.8" y="207.4">5</text>
<text x="88.9" y="207.4">4</text>
<text x="146.9" y="207.4">3</text>
<text x="205" y="207.4">2</text>
<text x="263.1" y="207.4">1</text>
</g>
</svg>
